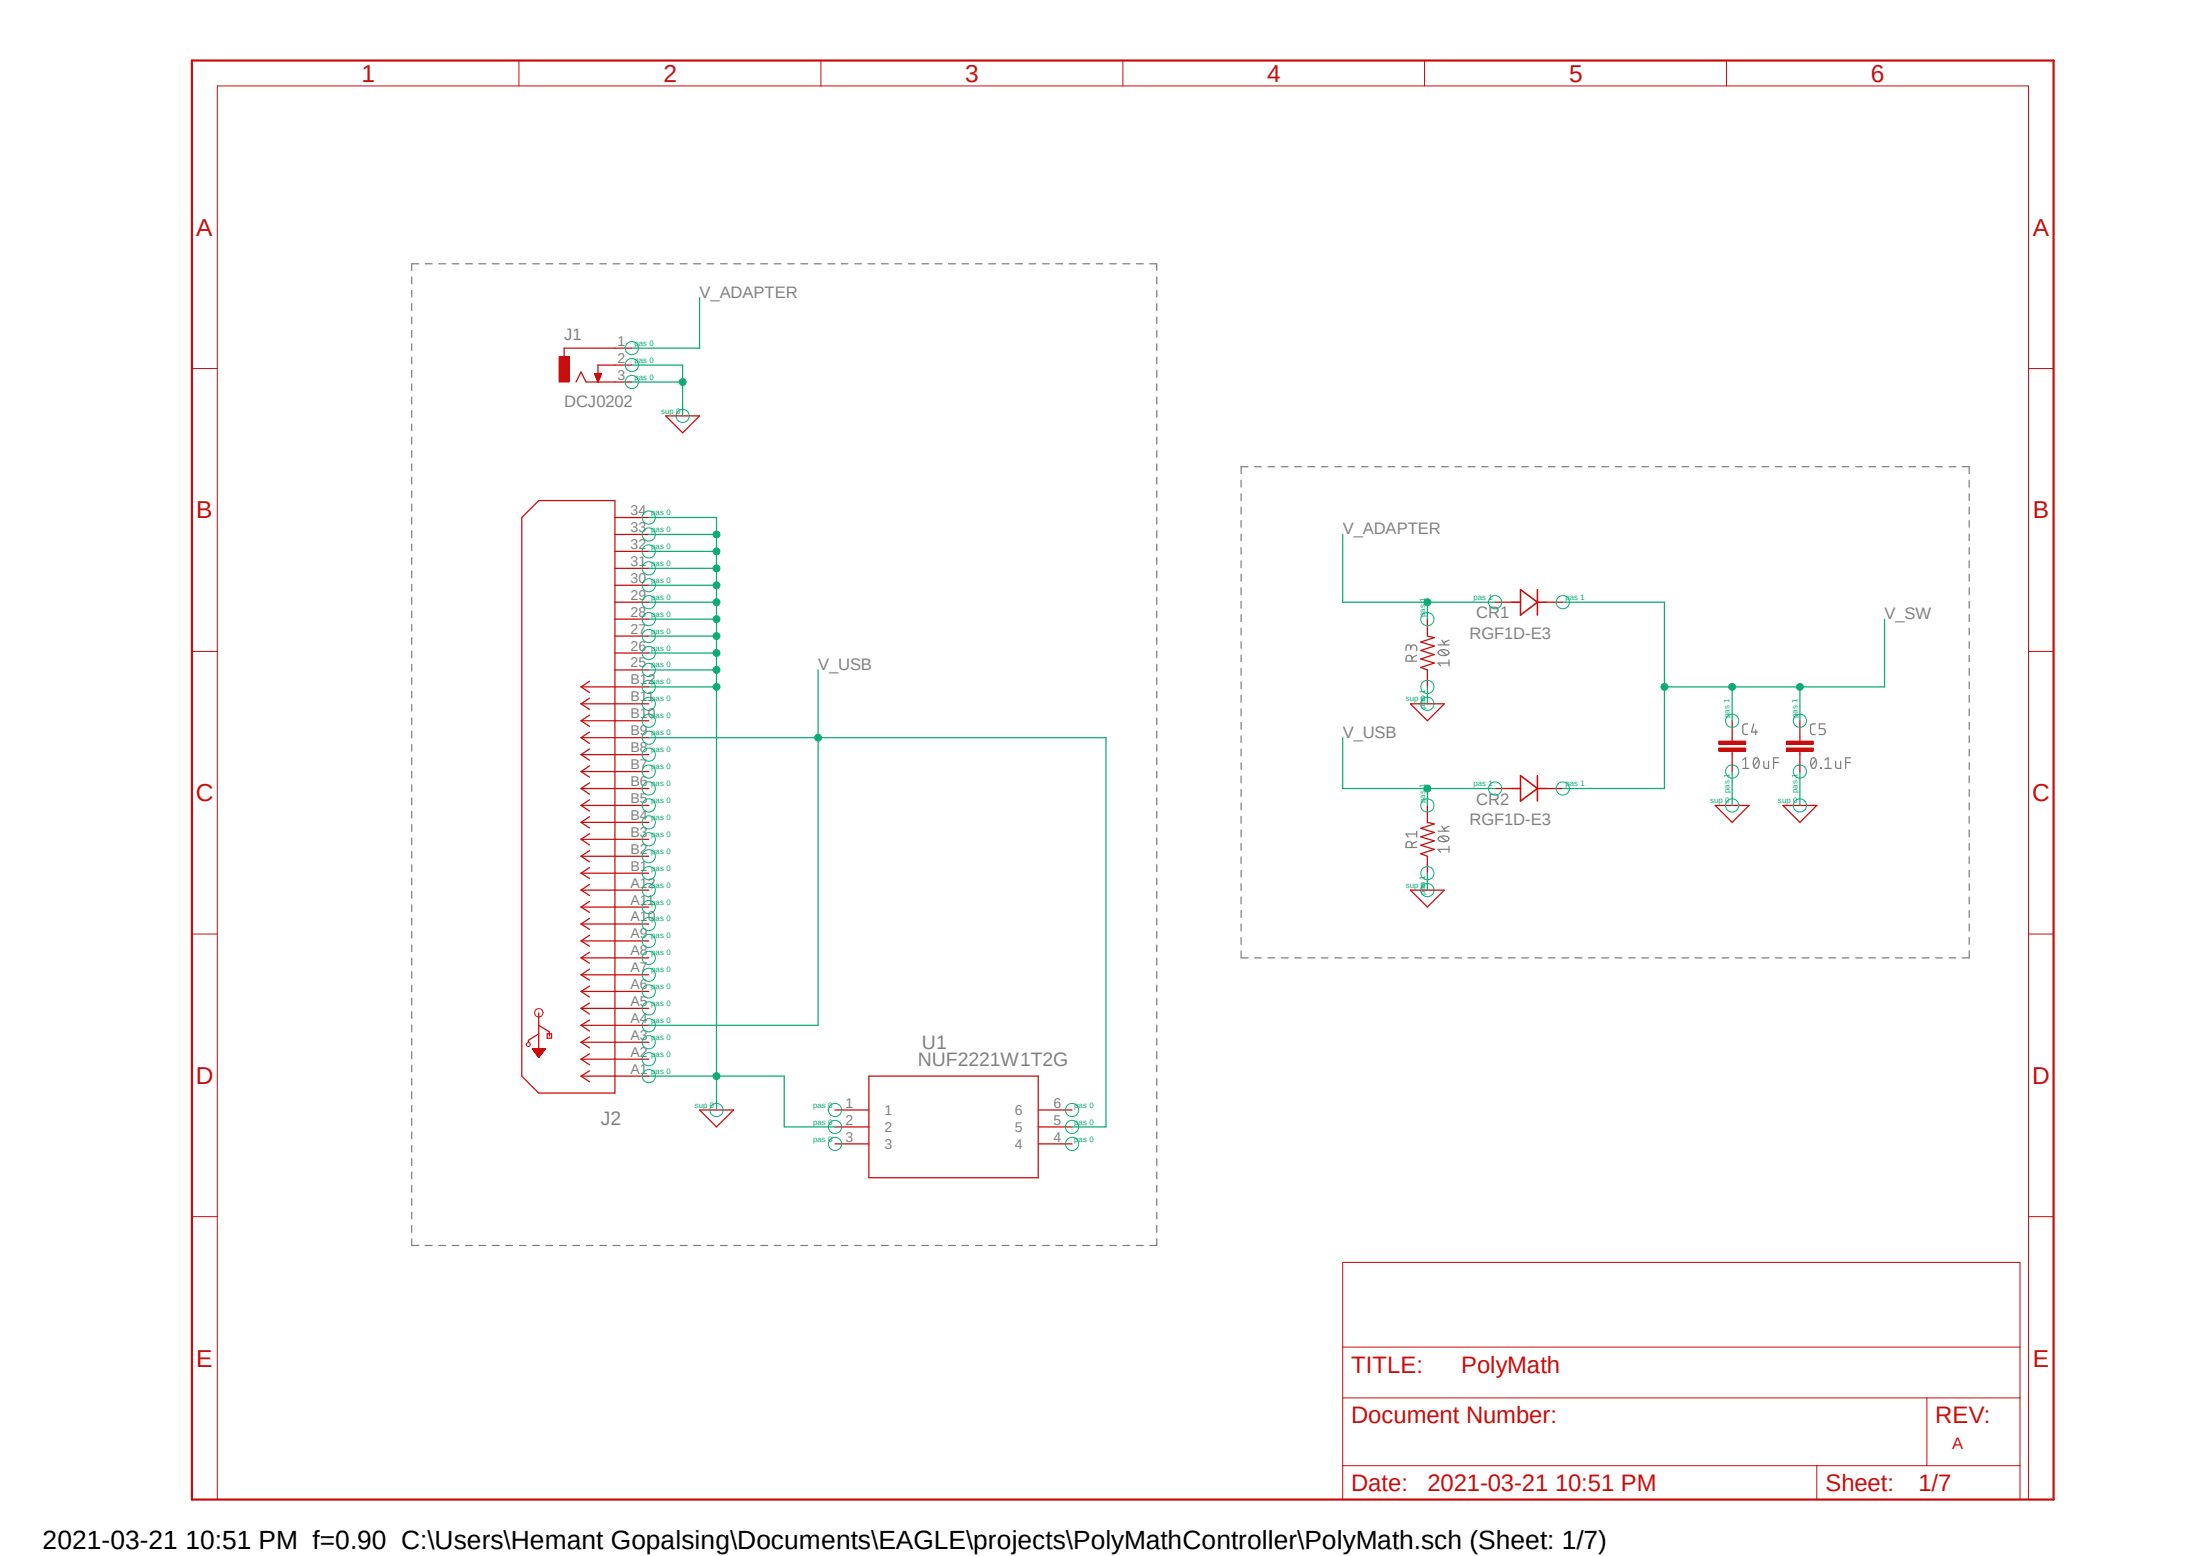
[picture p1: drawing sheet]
<svg xmlns="http://www.w3.org/2000/svg" width="297mm" height="210mm" viewBox="0 0 297 210" stroke-linecap="round" stroke-linejoin="round" font-family="sans-serif">
<path d="M25.4 7.9l252.2 195M277.6 7.9l-252.2 195" fill="none" stroke="#fff" stroke-width=".14"/>
<g fill="none" stroke="#808080" stroke-width=".17">
<path d="M190.5 87.4v-.2a.41 .41 0 0 1 .4-.2 .41 .41 0 0 1 .4 .4v.4M190.5 87.7v-.3a.32 .32 0 0 0-.4-.4 .32 .32 0 0 0-.3 .4v.4M190.6 89.2v-.3a.4 .4 0 0 0-.4-.5 .4 .4 0 0 0-.4 .5v.3h1.5M191.3 88.4l-.7 .4M194.1 87h1.5M194.4 87.8a.92 .92 0 0 1 1.2 .3 .91 .91 0 0 1-1.5 0zM194.5 87.8l.8 .6M194.6 86.4l.5 .6M195.6 89.1v.8M195.6 89.5h-1.5l.4 .4M195.6 86.4l-.7 .3M235.9 97.7h-.4l-.2 .3v1l.2 .1h.4"/>
<path d="M236.8 97.7l-.3 1.1h.8M237 98.5v.6M245.1 97.7h-.5l-.2 .3 .1 1 .2 .1h.4M246.4 97.7h-.8v.6h.5a.41 .41 0 0 1 .3 .4 .41 .41 0 0 1-.3 .4h-.5M190.6 114.4v-.4a.4 .4 0 0 0-.4-.4 .4 .4 0 0 0-.4 .4v.4h1.5M191.3 113.6l-.7 .3M191.3 112.6h-1.5l.3 .4M191.3 112.2v.8M194.1 112.2h1.5M194.2 113l.2-.1a.97 .97 0 0 1 1.2 .3 .86 .86 0 0 1-1.5 0zM194.5 112.9l.8 .6M194.6 111.5l.5 .7"/>
<path d="M195.6 114.6h-1.5l.4 .4M195.6 114.2v.8M195.6 111.5l-.7 .4M235.3 102.6l.4-.3v1.4M235.3 103.7h.8M236.8 102.4a.31 .31 0 0 1 .3-.1 .31 .31 0 0 1 .3 .1 .87 .87 0 0 1-.3 1.3 .92 .92 0 0 1-.3-1.3zM237.4 102.6l-.6 .8M238.1 102.7v.8l.3 .2h.4v-1M239.4 102.9h.7M240.1 102.3h-.7v1.4M244.6 102.3h.2a.64 .64 0 0 1 .4 1l-.2 .4h-.2a.77 .77 0 0 1-.3-1zM245.2 102.6l-.7 .8"/>
<path d="M245.8 103.6l.1 .1zM246.4 103.7h.8M246.4 102.6l.4-.3v1.4M247.8 102.7v.8l.3 .2h.4v-1M249.2 102.9h.6M249.8 102.3h-.6v1.4"/>
</g>
<path d="M77.8 51.6l.6-1.4 .7 1.4h3.9M83 47h-6.8v1.1M83 49.3h-2.3v2.3" fill="none" stroke="#c90d0c" stroke-width=".17"/>
<path d="M75.5 48.2h1.3v3.4h-1.3z" fill-rule="evenodd" fill="#c90d0c"/>
<g fill="none" stroke="#c90d0c" stroke-width=".14">
<path d="M70.1 8.2v3.4M110.8 8.2v3.4M151.6 8.2v3.4M192.3 8.2v3.4M233.1 8.2v3.4M25.9 49.7h3.4M75.5 48.2h1.3v3.4h-1.3zM273.9 49.7h3.3M25.9 87.9h3.4M273.9 87.9h3.3M232 101h3.7v.4h-3.7zM232 100h3.7v.5h-3.7z"/>
<path d="M241.2 101h3.6v.4h-3.6zM241.2 100h3.6v.5h-3.6zM25.9 126.1h3.4M273.9 126.1h3.3M71.1 140.8l.1-.1 .3 .1v.4l-.2 .1-.2-.1-.1-.2zM71.9 141.6h1.7l-.9 1.1zM71.9 141.6h1.6M71.9 141.6h1.7M72 141.7h1.5M72 141.7h1.4M72.1 141.8h1.3M72.1 141.9h1.3"/>
<path d="M72.2 141.9h1.1M72.2 142h1M72.2 142h1.1M72.3 142.1h.9M72.3 142.2h.8M72.3 142.2h.9M72.4 142.2h.7M72.4 142.3h.6M72.4 142.3h.7M72.5 142.4h.5M72.5 142.4h.4M72.6 142.5h.3"/>
<path d="M72.6 142.6h.2M72.7 142.6h.1M72.8 142.7h.1M25.9 164.2h3.4M181.3 170.4h91.4v32h-91.4zM273.9 164.2h3.3M181.3 188.7h91.4M181.3 197.8h91.4M181.3 181.8h91.4M245.3 197.8v4.6M260.1 188.7v9.1M29.3 202.4v-190.8h244.6v190.8"/>
<circle cx="72.7" cy="136.7" r=".58"/>
</g>
<g fill="none" stroke="#c90d0c" stroke-width=".17">
<path d="M80.3 50.4h.9l-.5 1.2zM80.3 50.5h.9M80.3 50.6h.8M80.3 50.6h.9M80.4 50.7h.7M80.4 50.9h.6M80.4 50.8h.7M80.5 50.9h.5M80.5 51h.5M80.6 51.2h.3M80.6 51.1h.3M80.6 51.4h.2"/>
<path d="M80.6 51.3h.3M80.7 51.5h.1M83 47h2.3M83 49.3h2.3M83 51.6h2.3M89.9 56.1h4.5l-2.2 2.3zM70.4 69.8l2.3-2.2h10.3v79.9h-10.3l-2.3-2.3zM83 69.8h4.6M83 72.1h4.6M83 74.4h4.6M83 76.7h4.6M83 79h4.6"/>
<path d="M78.4 95h9.2M78.4 92.7h9.2M78.4 97.3h9.2M78.4 99.6h9.2M78.4 99.6l1.2 .7M78.4 97.3l1.2 .7M78.4 95l1.2 .8M78.4 92.7l1.2 .8M79.6 98.8l-1.2 .8M79.6 96.5l-1.2 .8M79.6 94.2l-1.2 .8M79.6 91.9l-1.2 .8"/>
<path d="M83 81.3h4.6M83 83.6h4.6M83 85.9h4.6M83 88.1h4.6M83 90.4h4.6M190.4 95h4.6l-2.3 2.3zM192.7 83.6v2.3l.9 .2-1.8 .6 1.8 .5-1.8 .6 1.8 .5-1.8 .6 1.8 .6-1.8 .6 .9 .3v2.3M201.8 81.3h2.3M208.7 81.3h2.3M233.8 97.3v2.7M243 97.3v2.7M78.4 106.4h9.2"/>
<path d="M78.4 108.7h9.2M78.4 101.9h9.2M78.4 104.1h9.2M78.4 111h9.2M78.4 113.3h9.2M78.4 115.6h9.2M78.4 117.9h9.2M78.4 117.9l1.2 .7M78.4 115.6l1.2 .7M78.4 113.3l1.2 .7M78.4 111l1.2 .8M78.4 108.7l1.2 .8"/>
<path d="M78.4 106.4l1.2 .8M78.4 104.1l1.2 .8M78.4 101.9l1.2 .7M79.6 119.4l-1.2 .7M79.6 117.1l-1.2 .8M79.6 114.8l-1.2 .8M79.6 112.5l-1.2 .8M79.6 110.2l-1.2 .8M79.6 107.9l-1.2 .8M79.6 105.7l-1.2 .7M79.6 103.4l-1.2 .7M79.6 101.1l-1.2 .8"/>
<path d="M192.7 108.7v2.3l.9 .2-1.8 .6 1.8 .6-1.8 .5 1.8 .6-1.8 .6 1.8 .5-1.8 .6 .9 .4v2.3M201.8 106.4h2.3M208.7 106.4h2.3M231.6 108.7h4.5l-2.3 2.3zM233.8 101.4v2.7M240.7 108.7h4.6l-2.3 2.3zM243 101.4v2.7M72.7 139.5l-1.4 .9v.3M72.7 138.4l1.5 .9v.5M72.7 136.7v4.9M73.9 139.5h.6v.6h-.6zM78.4 120.1h9.2"/>
<path d="M78.4 138.4h9.2M78.4 136.1h9.2M78.4 133.8h9.2M78.4 131.6h9.2M78.4 129.3h9.2M78.4 127h9.2M78.4 124.7h9.2M78.4 122.4h9.2M78.4 138.4l1.2 .7M78.4 136.1l1.2 .8M78.4 133.8l1.2 .8M78.4 131.6l1.2 .7"/>
<path d="M78.4 129.3l1.2 .7M78.4 127l1.2 .7M78.4 124.7l1.2 .7M78.4 122.4l1.2 .7M78.4 120.1l1.2 .8M79.6 140l-1.2 .7M79.6 137.7l-1.2 .7M79.6 135.4l-1.2 .7M79.6 133.1l-1.2 .7M79.6 130.8l-1.2 .8M79.6 128.5l-1.2 .8M79.6 126.2l-1.2 .8"/>
<path d="M79.6 124l-1.2 .7M79.6 121.7l-1.2 .7M190.4 120.1h4.6l-2.3 2.3zM71.9 141.6h1.7l-.9 1.1zM78.4 145.2h9.2M78.4 143h9.2M78.4 140.7h9.2M78.4 145.2l1.2 .8M78.4 143l1.2 .7M78.4 140.7l1.2 .7M79.6 144.5l-1.2 .7M79.6 142.2l-1.2 .8"/>
<path d="M94.4 149.8h4.6l-2.3 2.3zM112.7 149.8h4.6M112.7 152.1h4.6M112.7 154.4h4.6M117.3 145.2h22.9v13.8h-22.9zM140.2 149.8h4.5M140.2 152.1h4.5M140.2 154.4h4.5"/>
</g>
<path d="M25.9 8.2h251.3v194.2h-251.3z" fill="none" stroke="#c90d0c" stroke-width=".3"/>
<path d="M205.3 79.6l2.3 1.7-2.3 1.7zM207.6 79.6v3.4M204.1 81.3h1.2M207.6 81.3h1.1M204.1 106.4h1.2M205.3 104.7l2.3 1.7-2.3 1.7zM207.6 104.7v3.4M207.6 106.4h1.1" fill="none" stroke="#c90d0c" stroke-width=".21"/>
<path d="M232 101.2h3.7M232 100.2h3.7M241.2 101.2h3.6M241.2 100.2h3.6" fill="none" stroke="#c90d0c" stroke-width=".42"/>
<g fill="none" stroke="#0dab76" stroke-width=".14">
<circle cx="85.3" cy="51.6" r=".89"/>
<circle cx="85.3" cy="49.3" r=".89"/>
<circle cx="85.3" cy="47" r=".89"/>
<circle cx="92.2" cy="56.1" r=".89"/>
<circle cx="87.6" cy="72.1" r=".89"/>
<circle cx="87.6" cy="74.4" r=".89"/>
<circle cx="87.6" cy="69.8" r=".89"/>
<circle cx="87.6" cy="76.7" r=".89"/>
<circle cx="87.6" cy="79" r=".89"/>
<circle cx="87.6" cy="85.9" r=".89"/>
<circle cx="87.6" cy="90.4" r=".89"/>
<circle cx="87.6" cy="92.7" r=".89"/>
<circle cx="87.6" cy="97.3" r=".89"/>
<circle cx="87.6" cy="81.3" r=".89"/>
<circle cx="87.6" cy="83.6" r=".89"/>
<circle cx="87.6" cy="95" r=".89"/>
<circle cx="87.6" cy="99.6" r=".89"/>
<circle cx="87.6" cy="88.1" r=".89"/>
<circle cx="192.7" cy="83.6" r=".89"/>
<circle cx="192.7" cy="95" r=".89"/>
<circle cx="192.7" cy="92.7" r=".89"/>
<circle cx="201.8" cy="81.3" r=".89"/>
<circle cx="211" cy="81.3" r=".89"/>
<circle cx="233.8" cy="97.3" r=".89"/>
<circle cx="243" cy="97.3" r=".89"/>
<circle cx="87.6" cy="106.4" r=".89"/>
<circle cx="87.6" cy="111" r=".89"/>
<circle cx="87.6" cy="108.7" r=".89"/>
<circle cx="87.6" cy="104.1" r=".89"/>
<circle cx="87.6" cy="113.3" r=".89"/>
<circle cx="87.6" cy="115.6" r=".89"/>
<circle cx="87.6" cy="117.9" r=".89"/>
<circle cx="87.6" cy="101.9" r=".89"/>
<circle cx="192.7" cy="117.9" r=".89"/>
<circle cx="192.7" cy="108.7" r=".89"/>
<circle cx="201.8" cy="106.4" r=".89"/>
<circle cx="211" cy="106.4" r=".89"/>
<circle cx="233.8" cy="108.7" r=".89"/>
<circle cx="233.8" cy="104.1" r=".89"/>
<circle cx="243" cy="108.7" r=".89"/>
<circle cx="243" cy="104.1" r=".89"/>
<circle cx="87.6" cy="138.4" r=".89"/>
<circle cx="87.6" cy="120.1" r=".89"/>
<circle cx="87.6" cy="122.4" r=".89"/>
<circle cx="87.6" cy="133.8" r=".89"/>
<circle cx="87.6" cy="124.7" r=".89"/>
<circle cx="87.6" cy="129.3" r=".89"/>
<circle cx="87.6" cy="127" r=".89"/>
<circle cx="87.6" cy="136.1" r=".89"/>
<circle cx="87.6" cy="131.6" r=".89"/>
<circle cx="192.7" cy="120.1" r=".89"/>
<circle cx="87.6" cy="140.7" r=".89"/>
<circle cx="87.6" cy="145.2" r=".89"/>
<circle cx="87.6" cy="143" r=".89"/>
<circle cx="96.7" cy="149.8" r=".89"/>
<circle cx="112.7" cy="154.4" r=".89"/>
<circle cx="112.7" cy="149.8" r=".89"/>
<circle cx="112.7" cy="152.1" r=".89"/>
<circle cx="144.7" cy="149.8" r=".89"/>
<circle cx="144.7" cy="154.4" r=".89"/>
<circle cx="144.7" cy="152.1" r=".89"/>
</g>
<path d="M85.3 51.6h6.9M85.3 49.3h6.9v6.8" fill="none" stroke="#0dab76" stroke-width=".17"/>
<circle cx="92.2" cy="51.6" r=".46" fill="#0dab76"/>
<circle cx="92.2" cy="51.6" r=".46" fill="none" stroke="#0dab76" stroke-width=".14"/>
<path d="M96.7 92.7v57.1M192.7 92.7v2.3M192.7 117.9v2.2M233.8 104.1v4.6M243 104.1v4.6M87.6 145.2h9.1" fill="none" stroke="#0dab76" stroke-width=".17"/>
<circle cx="96.7" cy="145.2" r=".46" fill="#0dab76"/>
<circle cx="96.7" cy="145.2" r=".46" fill="none" stroke="#0dab76" stroke-width=".14"/>
<path d="M87.6 69.8h9.1v2.3M87.6 92.7h9.1" fill="none" stroke="#0dab76" stroke-width=".17"/>
<circle cx="96.7" cy="92.7" r=".46" fill="#0dab76"/>
<circle cx="96.7" cy="92.7" r=".46" fill="none" stroke="#0dab76" stroke-width=".14"/>
<path d="M96.7 72.1v20.6M87.6 90.4h9.1" fill="none" stroke="#0dab76" stroke-width=".17"/>
<circle cx="96.7" cy="90.4" r=".46" fill="#0dab76"/>
<circle cx="96.7" cy="90.4" r=".46" fill="none" stroke="#0dab76" stroke-width=".14"/>
<path d="M87.6 88.1h9.1" fill="none" stroke="#0dab76" stroke-width=".17"/>
<circle cx="96.7" cy="88.1" r=".46" fill="#0dab76"/>
<circle cx="96.7" cy="88.1" r=".46" fill="none" stroke="#0dab76" stroke-width=".14"/>
<path d="M87.6 85.9h9.1" fill="none" stroke="#0dab76" stroke-width=".17"/>
<circle cx="96.7" cy="85.9" r=".46" fill="#0dab76"/>
<circle cx="96.7" cy="85.9" r=".46" fill="none" stroke="#0dab76" stroke-width=".14"/>
<path d="M87.6 83.6h9.1" fill="none" stroke="#0dab76" stroke-width=".17"/>
<circle cx="96.7" cy="83.6" r=".46" fill="#0dab76"/>
<circle cx="96.7" cy="83.6" r=".46" fill="none" stroke="#0dab76" stroke-width=".14"/>
<path d="M87.6 81.3h9.1" fill="none" stroke="#0dab76" stroke-width=".17"/>
<circle cx="96.7" cy="81.3" r=".46" fill="#0dab76"/>
<circle cx="96.7" cy="81.3" r=".46" fill="none" stroke="#0dab76" stroke-width=".14"/>
<path d="M87.6 79h9.1" fill="none" stroke="#0dab76" stroke-width=".17"/>
<circle cx="96.7" cy="79" r=".46" fill="#0dab76"/>
<circle cx="96.7" cy="79" r=".46" fill="none" stroke="#0dab76" stroke-width=".14"/>
<path d="M87.6 76.7h9.1" fill="none" stroke="#0dab76" stroke-width=".17"/>
<circle cx="96.7" cy="76.7" r=".46" fill="#0dab76"/>
<circle cx="96.7" cy="76.7" r=".46" fill="none" stroke="#0dab76" stroke-width=".14"/>
<path d="M87.6 74.4h9.1" fill="none" stroke="#0dab76" stroke-width=".17"/>
<circle cx="96.7" cy="74.4" r=".46" fill="#0dab76"/>
<circle cx="96.7" cy="74.4" r=".46" fill="none" stroke="#0dab76" stroke-width=".14"/>
<path d="M87.6 72.1h9.1" fill="none" stroke="#0dab76" stroke-width=".17"/>
<circle cx="96.7" cy="72.1" r=".46" fill="#0dab76"/>
<circle cx="96.7" cy="72.1" r=".46" fill="none" stroke="#0dab76" stroke-width=".14"/>
<path d="M94.4 40.2v6.8h-9.1M181.3 72.1v9.2h20.5M192.7 81.3v2.3M96.7 145.2h9.2v6.9h6.8" fill="none" stroke="#0dab76" stroke-width=".17"/>
<circle cx="192.7" cy="81.3" r=".46" fill="#0dab76"/>
<circle cx="192.7" cy="81.3" r=".46" fill="none" stroke="#0dab76" stroke-width=".14"/>
<path d="M181.3 106.4h20.5M192.7 106.4v2.3" fill="none" stroke="#0dab76" stroke-width=".17"/>
<circle cx="192.7" cy="106.4" r=".46" fill="#0dab76"/>
<circle cx="192.7" cy="106.4" r=".46" fill="none" stroke="#0dab76" stroke-width=".14"/>
<path d="M87.6 99.6h22.8M110.4 90.4v48M181.3 99.6v6.8" fill="none" stroke="#0dab76" stroke-width=".17"/>
<circle cx="110.4" cy="99.6" r=".46" fill="#0dab76"/>
<circle cx="110.4" cy="99.6" r=".46" fill="none" stroke="#0dab76" stroke-width=".14"/>
<path d="M110.4 99.6h38.9v52.5h-4.6M211 81.3h13.7v25.1h-13.7M254.4 83.6v9.1h-29.7M87.6 138.4h22.8" fill="none" stroke="#0dab76" stroke-width=".17"/>
<circle cx="224.7" cy="92.7" r=".46" fill="#0dab76"/>
<circle cx="224.7" cy="92.7" r=".46" fill="none" stroke="#0dab76" stroke-width=".14"/>
<path d="M233.8 92.7v4.6" fill="none" stroke="#0dab76" stroke-width=".17"/>
<circle cx="233.9" cy="92.7" r=".46" fill="#0dab76"/>
<circle cx="233.9" cy="92.7" r=".46" fill="none" stroke="#0dab76" stroke-width=".14"/>
<path d="M243 92.7v4.6" fill="none" stroke="#0dab76" stroke-width=".17"/>
<circle cx="243" cy="92.7" r=".46" fill="#0dab76"/>
<circle cx="243" cy="92.7" r=".46" fill="none" stroke="#0dab76" stroke-width=".14"/>
<g fill="none" stroke="#808080" stroke-width=".17">
<path d="M55.6 37.4v.9M55.6 39.2v.9M56.5 35.6h-.9v.9M57.4 35.6h.9M59.2 35.6h1M61 35.6h.9M62.9 35.6h.9M64.6 35.6h1M66.5 35.6h.9M68.3 35.6h.9M70.1 35.6h.9M71.9 35.6h.9"/>
<path d="M73.7 35.6h.9M75.5 35.6h1M77.3 35.6h.9M79.2 35.6h.9M81 35.6h.9M82.8 35.6h.9M84.6 35.6h.9M86.4 35.6h.9M88.2 35.6h.9M90 35.6h.9M91.8 35.6h1M93.6 35.6h1"/>
<path d="M95.5 35.6h.9M97.3 35.6h.9M99.1 35.6h.9M100.9 35.6h.9M102.7 35.6h.9M104.5 35.6h.9M106.3 35.6h.9M108.1 35.6h1M109.9 35.6h1M111.8 35.6h.9M113.6 35.6h.9M115.4 35.6h.9"/>
<path d="M117.2 35.6h.9M119 35.6h.9M120.8 35.6h.9M122.6 35.6h.9M124.5 35.6h.8M126.2 35.6h1M128.1 35.6h.9M129.9 35.6h.9M131.7 35.6h.9M133.5 35.6h.9M135.3 35.6h.9M137.1 35.6h.9"/>
<path d="M138.9 35.6h.9M140.8 35.6h.8M142.5 35.6h1M144.4 35.6h.9M146.2 35.6h.9M148 35.6h.9M149.8 35.6h.9M151.6 35.6h.9M153.4 35.6h.9M155.2 35.6h1v.9M156.2 37.4v.9M156.2 39.2v.9"/>
<path d="M55.6 41v.9M55.6 42.8v.9M55.6 44.6v.9M55.6 46.4v.9M55.6 48.2v.9M55.6 50v.9M55.6 51.8v.9M55.6 53.6v.9M55.6 55.4v.9M55.6 57.2v.9M55.6 59v.9M156.2 41v.9"/>
<path d="M156.2 42.8v.9M156.2 44.6v.9M156.2 46.4v.9M156.2 48.2v.9M156.2 50v.9M156.2 51.8v.9M156.2 53.6v.9M156.2 55.4v.9M156.2 57.2v.9M156.2 59v.9M55.6 60.8v.9M55.6 62.6v.9"/>
<path d="M55.6 64.4v.9M55.6 66.3v.8M55.6 68v1M55.6 69.8v.9M55.6 71.6v1M55.6 73.4v.9M55.6 75.3v.9M55.6 77v1M55.6 78.9v.9M156.2 60.8v.9M156.2 62.6v.9M156.2 64.4v.9"/>
<path d="M156.2 66.3v.8M156.2 68v1M156.2 69.8v.9M156.2 71.6v1M156.2 73.4v.9M156.2 75.3v.9M156.2 77v1M156.2 78.9v.9M167.6 64.8v.9M167.6 66.6v1M167.6 68.5v.9M167.6 70.3v.9"/>
<path d="M167.6 72.1v.9M167.6 73.9v.9M167.6 75.7v.9M167.6 77.5v.9M167.6 79.3v1M168.5 63h-.9v.9M169.4 63h.9M171.2 63h.9M173 63h.9M174.8 63h.9M176.6 63h.9M178.4 63h.9"/>
<path d="M180.2 63h.9M182 63h.9M183.8 63h.9M185.6 63h.9M187.4 63h.9M189.2 63h.9M191 63h.9M192.8 63h.9M194.6 63h.9M196.4 63h.9M198.2 63h.9M200 63h.9"/>
<path d="M201.8 63h.9M203.6 63h1M205.4 63h.9M207.2 63h1M209 63h.9M210.9 63h.9M212.6 63h1M214.5 63h.8M216.2 63h1M218.1 63h.8M219.9 63h.9M221.7 63h.8"/>
<path d="M223.5 63h.9M225.3 63h.9M227.1 63h.9M228.9 63h.9M230.7 63h.9M232.5 63h.9M234.3 63h.9M236.1 63h.9M237.9 63h.9M239.7 63h.9M241.5 63h.9M243.3 63h.9"/>
<path d="M245.1 63h.9M246.9 63h.9M248.7 63h.9M250.5 63h.9M252.3 63h.9M254.1 63h.9M255.9 63h.9M257.7 63h.9M259.5 63h.9M261.3 63h.9M263.1 63h.9M264.9 63h1v.9"/>
<path d="M265.9 64.8v.9M265.9 66.6v1M265.9 68.5v.9M265.9 70.3v.9M265.9 72.1v.9M265.9 73.9v.9M265.9 75.7v.9M265.9 77.5v.9M265.9 79.3v1M55.6 80.6v1M55.6 82.5v.9M55.6 84.3v.9"/>
<path d="M55.6 86.1v.9M55.6 87.9v.9M55.6 89.7v.9M55.6 91.5v.9M55.6 93.3v.9M55.6 95.1v.9M55.6 96.9v.9M55.6 98.7v.9M156.2 80.6v1M156.2 82.5v.9M156.2 84.3v.9M156.2 86.1v.9"/>
<path d="M156.2 87.9v.9M156.2 89.7v.9M156.2 91.5v.9M156.2 93.3v.9M156.2 95.1v.9M156.2 96.9v.9M156.2 98.7v.9M167.6 81.2v.9M167.6 83v.9M167.6 84.8v.9M167.6 86.6v.9M167.6 88.4v.9"/>
<path d="M167.6 90.2v.9M167.6 92v1M167.6 93.9v.9M167.6 95.7v.9M167.6 97.5v.9M167.6 99.3v.9M265.9 81.2v.9M265.9 83v.9M265.9 84.8v.9M265.9 86.6v.9M265.9 88.4v.9M265.9 90.2v.9"/>
<path d="M265.9 92v1M265.9 93.9v.9M265.9 95.7v.9M265.9 97.5v.9M265.9 99.3v.9M55.6 100.5v.9M55.6 102.3v.9M55.6 104.1v.9M55.6 105.9v.9M55.6 107.7v.9M55.6 109.5v.9M55.6 111.3v.9"/>
<path d="M55.6 113.1v.9M55.6 114.9v.9M55.6 116.7v.9M55.6 118.5v.9M156.2 100.5v.9M156.2 102.3v.9M156.2 104.1v.9M156.2 105.9v.9M156.2 107.7v.9M156.2 109.5v.9M156.2 111.3v.9M156.2 113.1v.9"/>
<path d="M156.2 114.9v.9M156.2 116.7v.9M156.2 118.5v.9M167.6 101.1v.9M167.6 103v.8M167.6 104.7v1M167.6 106.6v.9M167.6 108.4v.9M167.6 110.2v.9M167.6 112v.9M167.6 113.8v1M167.6 115.7v.8"/>
<path d="M167.6 117.5v.9M167.6 119.3v.9M265.9 101.1v.9M265.9 103v.8M265.9 104.7v1M265.9 106.6v.9M265.9 108.4v.9M265.9 110.2v.9M265.9 112v.9M265.9 113.8v1M265.9 115.7v.8M265.9 117.5v.9"/>
<path d="M265.9 119.3v.9M55.6 120.3v.9M55.6 122.1v.9M55.6 124v.8M55.6 125.7v.9M55.6 127.6v.8M55.6 129.3v1M55.6 131.1v.9M55.6 133v.9M55.6 134.7v.9M55.6 136.6v.9M55.6 138.3v1"/>
<path d="M156.2 120.3v.9M156.2 122.1v.9M156.2 124v.8M156.2 125.7v.9M156.2 127.6v.8M156.2 129.3v1M156.2 131.1v.9M156.2 133v.9M156.2 134.7v.9M156.2 136.6v.9M156.2 138.3v1M167.6 128.4v.9h.9"/>
<path d="M167.6 121.1v.9M167.6 122.9v.9M167.6 124.7v.9M167.6 126.5v1M169.4 129.3h.9M171.2 129.3h.9M173 129.3h.9M174.8 129.3h.9M176.6 129.3h.9M178.4 129.3h.9M180.2 129.3h.9M182 129.3h.9"/>
<path d="M183.8 129.3h.9M185.6 129.3h.9M187.4 129.3h.9M189.2 129.3h.9M191 129.3h.9M192.8 129.3h.9M194.6 129.3h.9M196.4 129.3h.9M198.2 129.3h.9M200 129.3h.9M201.8 129.3h.9M203.6 129.3h1"/>
<path d="M205.4 129.3h.9M207.2 129.3h1M209 129.3h.9M210.9 129.3h.9M212.6 129.3h1M214.5 129.3h.8M216.2 129.3h1M218.1 129.3h.8M219.9 129.3h.9M221.7 129.3h.8M223.5 129.3h.9M225.3 129.3h.9"/>
<path d="M227.1 129.3h.9M228.9 129.3h.9M230.7 129.3h.9M232.5 129.3h.9M234.3 129.3h.9M236.1 129.3h.9M237.9 129.3h.9M239.7 129.3h.9M241.5 129.3h.9M243.3 129.3h.9M245.1 129.3h.9M246.9 129.3h.9"/>
<path d="M248.7 129.3h.9M250.5 129.3h.9M252.3 129.3h.9M254.1 129.3h.9M255.9 129.3h.9M257.7 129.3h.9M259.5 129.3h.9M261.3 129.3h.9M263.1 129.3h.9M265.9 121.1v.9M265.9 122.9v.9M265.9 124.7v.9"/>
<path d="M265.9 126.5v1M265.9 128.4v.9h-1M55.6 140.2v.9M55.6 141.9v1M55.6 143.8v.9M55.6 145.6v.9M55.6 147.4v.9M55.6 149.2v.9M55.6 151v.9M55.6 152.8v.9M55.6 154.6v.9M55.6 156.4v.9"/>
<path d="M55.6 158.2v.9M55.6 160v.9M156.2 140.2v.9M156.2 141.9v1M156.2 143.8v.9M156.2 145.6v.9M156.2 147.4v.9M156.2 149.2v.9M156.2 151v.9M156.2 152.8v.9M156.2 154.6v.9M156.2 156.4v.9"/>
<path d="M156.2 158.2v.9M156.2 160v.9M55.6 167.2v.9h.9M55.6 161.8v.9M55.6 163.6v.9M55.6 165.4v.9M57.4 168.1h.9M59.2 168.1h1M61 168.1h.9M62.9 168.1h.9M64.6 168.1h1M66.5 168.1h.9"/>
<path d="M68.3 168.1h.9M70.1 168.1h.9M71.9 168.1h.9M73.7 168.1h.9M75.5 168.1h1M77.3 168.1h.9M79.2 168.1h.9M81 168.1h.9M82.8 168.1h.9M84.6 168.1h.9M86.4 168.1h.9M88.2 168.1h.9"/>
<path d="M90 168.1h.9M91.8 168.1h1M93.6 168.1h1M95.5 168.1h.9M97.3 168.1h.9M99.1 168.1h.9M100.9 168.1h.9M102.7 168.1h.9M104.5 168.1h.9M106.3 168.1h.9M108.1 168.1h1M109.9 168.1h1"/>
<path d="M111.8 168.1h.9M113.6 168.1h.9M115.4 168.1h.9M117.2 168.1h.9M119 168.1h.9M120.8 168.1h.9M122.6 168.1h.9M124.5 168.1h.8M126.2 168.1h1M128.1 168.1h.9M129.9 168.1h.9M131.7 168.1h.9"/>
<path d="M133.5 168.1h.9M135.3 168.1h.9M137.1 168.1h.9M138.9 168.1h.9M140.8 168.1h.8M142.5 168.1h1M144.4 168.1h.9M146.2 168.1h.9M148 168.1h.9M149.8 168.1h.9M151.6 168.1h.9M153.4 168.1h.9"/>
<path d="M156.2 167.2v.9h-1M156.2 161.8v.9M156.2 163.6v.9M156.2 165.4v.9"/>
</g>
<text font-size="3.6" x="5.8" y="209">2021-03-21 10:51 PM f=0.90 C:\Users\Hemant Gopalsing\Documents\EAGLE\projects\PolyMathController\PolyMath.sch (Sheet: 1/7)</text>
<g font-size="3.3" fill="#c90d0c">
<text x="48.8" y="11">1</text>
<text x="89.6" y="11">2</text>
<text x="130.3" y="11">3</text>
<text x="171.1" y="11">4</text>
<text x="211.8" y="11">5</text>
<text x="252.5" y="11">6</text>
<text x="26.5" y="31.8">A</text>
<text x="274.4" y="31.8">A</text>
<text x="26.5" y="70">B</text>
<text x="274.4" y="70">B</text>
<text x="26.4" y="108.1">C</text>
<text x="274.4" y="108.1">C</text>
<text x="26.4" y="146.3">D</text>
<text x="274.4" y="146.3">D</text>
<text x="26.5" y="184.4">E</text>
<text x="274.4" y="184.4">E</text>
</g>
<g font-size="3.2" fill="#c90d0c">
<text x="182.4" y="185.2">TITLE:</text>
<text x="197.3" y="185.2">PolyMath</text>
<text x="182.4" y="192.1">Document Number:</text>
<text x="261.3" y="192.1">REV:</text>
<text x="182.4" y="201.3">Date:</text>
<text x="192.7" y="201.3">2021-03-21 10:51 PM</text>
<text x="246.4" y="201.3">Sheet:</text>
<text x="259" y="201.3">1/7</text>
</g>
<g font-size="2.6" fill="#808080">
<text x="123.9" y="143.9">NUF2221W1T2G</text>
<text x="124.5" y="141.6">U1</text>
<text x="81.1" y="151.9">J2</text>
</g>
<g font-size="2.2" fill="#808080">
<text x="94.4" y="40.2">V_ADAPTER</text>
<text x="76.2" y="45.8">J1</text>
<text x="76.2" y="55">DCJ0202</text>
<text x="181.3" y="72.1">V_ADAPTER</text>
<text x="199.3" y="83.4">CR1</text>
<text x="254.4" y="83.6">V_SW</text>
<text x="198.4" y="86.3">RGF1D-E3</text>
<text x="110.4" y="90.4">V_USB</text>
<text x="181.3" y="99.6">V_USB</text>
<text x="198.4" y="111.4">RGF1D-E3</text>
<text x="199.3" y="108.6">CR2</text>
</g>
<text font-size="2.2" fill="#c90d0c" x="263.6" y="195.5">A</text>
<g font-size="1.9" fill="#808080">
<text x="83.4" y="46.7">1</text>
<text x="83.4" y="49">2</text>
<text x="83.4" y="51.3">3</text>
<text x="85.1" y="69.6">34</text>
<text x="85.1" y="71.8">33</text>
<text x="85.1" y="74.1">32</text>
<text x="85.1" y="76.4">31</text>
<text x="85.1" y="78.7">30</text>
<text x="85.1" y="81">29</text>
<text x="85.1" y="83.3">28</text>
<text x="85.1" y="85.5">27</text>
<text x="85.1" y="87.8">26</text>
<text x="85.1" y="92.4">B12</text>
<text x="85.1" y="94.7">B11</text>
<text x="85.1" y="90.1">25</text>
<text x="85.1" y="96.9">B10</text>
<text x="85.1" y="99.2">B9</text>
<text x="85.1" y="101.5">B8</text>
<text x="85.1" y="103.8">B7</text>
<text x="85.1" y="106.1">B6</text>
<text x="85.1" y="108.4">B5</text>
<text x="85.1" y="110.7">B4</text>
<text x="85.1" y="112.9">B3</text>
<text x="85.1" y="119.8">A12</text>
<text x="85.1" y="115.2">B2</text>
<text x="85.1" y="117.5">B1</text>
<text x="85.1" y="124.4">A10</text>
<text x="85.1" y="122.1">A11</text>
<text x="85.1" y="131.2">A7</text>
<text x="85.1" y="128.9">A8</text>
<text x="85.1" y="126.7">A9</text>
<text x="85.1" y="135.8">A5</text>
<text x="85.1" y="133.5">A6</text>
<text x="85.1" y="142.7">A2</text>
<text x="85.1" y="140.4">A3</text>
<text x="85.1" y="138.1">A4</text>
<text x="85.1" y="144.9">A1</text>
<text x="114.1" y="149.5">1</text>
<text x="142.2" y="149.5">6</text>
<text x="114.1" y="151.8">2</text>
<text x="114.1" y="154.1">3</text>
<text x="119.4" y="150.5">1</text>
<text x="119.4" y="152.8">2</text>
<text x="119.4" y="155.1">3</text>
<text x="137" y="155.1">4</text>
<text x="137" y="152.8">5</text>
<text x="137" y="150.5">6</text>
<text x="142.2" y="154.1">4</text>
<text x="142.2" y="151.8">5</text>
</g>
<g font-size="1.1" fill="#0dab76">
<text x="85.6" y="46.7">pas 0</text>
<text x="85.6" y="49">pas 0</text>
<text x="85.6" y="51.3">pas 0</text>
<text x="89.2" y="55.8">sup 0</text>
<text x="87.9" y="69.6">pas 0</text>
<text x="87.9" y="71.8">pas 0</text>
<text x="87.9" y="74.1">pas 0</text>
<text x="87.9" y="76.4">pas 0</text>
<text x="87.9" y="78.7">pas 0</text>
<text x="87.9" y="81">pas 0</text>
<text x="87.9" y="83.3">pas 0</text>
<text x="192.4" y="83.3" transform="rotate(-90 192.4 83.3)">pas 1</text>
<text x="198.9" y="81">pas 1</text>
<text x="211.3" y="81">pas 1</text>
<text x="87.9" y="85.5">pas 0</text>
<text x="87.9" y="87.8">pas 0</text>
<text x="87.9" y="92.4">pas 0</text>
<text x="87.9" y="94.7">pas 0</text>
<text x="87.9" y="90.1">pas 0</text>
<text x="189.8" y="94.7">sup 0</text>
<text x="192.4" y="95.7" transform="rotate(-90 192.4 95.7)">pas 1</text>
<text x="87.9" y="96.9">pas 0</text>
<text x="87.9" y="99.2">pas 0</text>
<text x="87.9" y="101.5">pas 0</text>
<text x="233.5" y="96.9" transform="rotate(-90 233.5 96.9)">pas 1</text>
<text x="242.7" y="96.9" transform="rotate(-90 242.7 96.9)">pas 1</text>
<text x="87.9" y="103.8">pas 0</text>
<text x="87.9" y="106.1">pas 0</text>
<text x="198.9" y="106.1">pas 1</text>
<text x="211.3" y="106.1">pas 1</text>
<text x="233.5" y="107.1" transform="rotate(-90 233.5 107.1)">pas 1</text>
<text x="242.7" y="107.1" transform="rotate(-90 242.7 107.1)">pas 1</text>
<text x="87.9" y="108.4">pas 0</text>
<text x="87.9" y="110.7">pas 0</text>
<text x="87.9" y="112.9">pas 0</text>
<text x="192.4" y="108.4" transform="rotate(-90 192.4 108.4)">pas 1</text>
<text x="230.9" y="108.4">sup 0</text>
<text x="240" y="108.4">sup 0</text>
<text x="87.9" y="119.8">pas 0</text>
<text x="87.9" y="115.2">pas 0</text>
<text x="87.9" y="117.5">pas 0</text>
<text x="189.8" y="119.8">sup 0</text>
<text x="87.9" y="124.4">pas 0</text>
<text x="87.9" y="122.1">pas 0</text>
<text x="192.4" y="120.8" transform="rotate(-90 192.4 120.8)">pas 1</text>
<text x="87.9" y="131.2">pas 0</text>
<text x="87.9" y="128.9">pas 0</text>
<text x="87.9" y="126.7">pas 0</text>
<text x="87.9" y="135.8">pas 0</text>
<text x="87.9" y="133.5">pas 0</text>
<text x="87.9" y="142.7">pas 0</text>
<text x="87.9" y="140.4">pas 0</text>
<text x="87.9" y="138.1">pas 0</text>
<text x="87.9" y="144.9">pas 0</text>
<text x="93.8" y="149.5">sup 0</text>
<text x="109.8" y="149.5">pas 0</text>
<text x="145" y="149.5">pas 0</text>
<text x="109.8" y="151.8">pas 0</text>
<text x="109.8" y="154.1">pas 0</text>
<text x="145" y="154.1">pas 0</text>
<text x="145" y="151.8">pas 0</text>
</g>
</svg>
